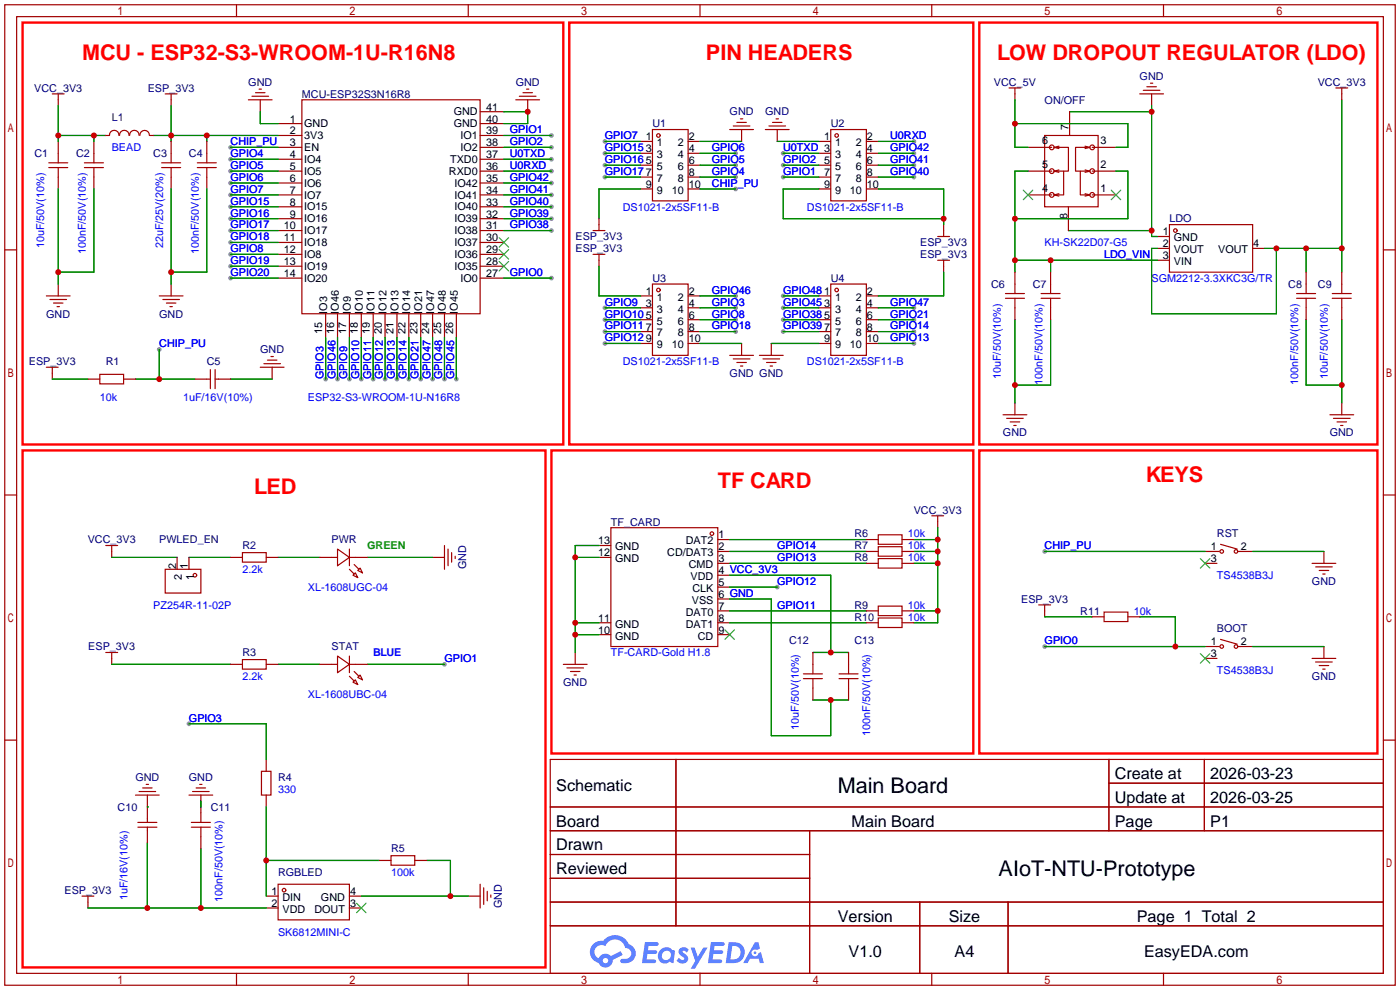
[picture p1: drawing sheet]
<svg xmlns="http://www.w3.org/2000/svg" width="299mm" height="212mm" viewBox="0 0 299 212" stroke-linecap="round" stroke-linejoin="round" font-family="sans-serif">
<g fill="#999">
<circle cx="49.3" cy="31.5" r=".51"/>
<circle cx="49.3" cy="34" r=".51"/>
<circle cx="49.3" cy="36.6" r=".51"/>
<circle cx="49.3" cy="39.1" r=".51"/>
<circle cx="49.3" cy="41.7" r=".51"/>
<circle cx="49.3" cy="44.2" r=".51"/>
<circle cx="49.3" cy="46.7" r=".51"/>
<circle cx="49.3" cy="49.3" r=".51"/>
<circle cx="49.3" cy="51.8" r=".51"/>
<circle cx="49.3" cy="54.4" r=".51"/>
<circle cx="49.3" cy="56.9" r=".51"/>
<circle cx="49.3" cy="59.4" r=".51"/>
<circle cx="69.6" cy="81" r=".51"/>
<circle cx="72.1" cy="81" r=".51"/>
<circle cx="74.7" cy="81" r=".51"/>
<circle cx="77.2" cy="81" r=".51"/>
<circle cx="79.8" cy="81" r=".51"/>
<circle cx="82.3" cy="81" r=".51"/>
<circle cx="84.8" cy="81" r=".51"/>
<circle cx="87.4" cy="81" r=".51"/>
<circle cx="89.9" cy="81" r=".51"/>
<circle cx="92.5" cy="81" r=".51"/>
<circle cx="95" cy="81" r=".51"/>
<circle cx="97.5" cy="81" r=".51"/>
<circle cx="117.9" cy="29" r=".51"/>
<circle cx="117.9" cy="31.5" r=".51"/>
<circle cx="117.9" cy="34" r=".51"/>
<circle cx="117.9" cy="36.6" r=".51"/>
<circle cx="117.9" cy="39.1" r=".51"/>
<circle cx="117.9" cy="41.7" r=".51"/>
<circle cx="117.9" cy="44.2" r=".51"/>
<circle cx="117.9" cy="46.7" r=".51"/>
<circle cx="117.9" cy="49.3" r=".51"/>
<circle cx="117.9" cy="59.4" r=".51"/>
<circle cx="34" cy="74.7" r=".51"/>
<circle cx="95" cy="142" r=".51"/>
<circle cx="40.4" cy="154.7" r=".51"/>
<circle cx="166.1" cy="125.5" r=".51"/>
<circle cx="223.3" cy="138.2" r=".51"/>
<circle cx="223.3" cy="117.9" r=".51"/>
<circle cx="157.2" cy="40.4" r=".51"/>
<circle cx="157.2" cy="37.8" r=".51"/>
<circle cx="157.2" cy="35.3" r=".51"/>
<circle cx="157.2" cy="32.8" r=".51"/>
<circle cx="129.3" cy="30.2" r=".51"/>
<circle cx="129.3" cy="32.8" r=".51"/>
<circle cx="129.3" cy="35.3" r=".51"/>
<circle cx="129.3" cy="37.8" r=".51"/>
<circle cx="157.2" cy="70.9" r=".51"/>
<circle cx="157.2" cy="68.3" r=".51"/>
<circle cx="129.3" cy="65.8" r=".51"/>
<circle cx="129.3" cy="68.3" r=".51"/>
<circle cx="157.2" cy="65.8" r=".51"/>
<circle cx="157.2" cy="63.2" r=".51"/>
<circle cx="129.3" cy="70.9" r=".51"/>
<circle cx="129.3" cy="73.4" r=".51"/>
<circle cx="195.3" cy="73.4" r=".51"/>
<circle cx="195.3" cy="70.9" r=".51"/>
<circle cx="195.3" cy="68.3" r=".51"/>
<circle cx="195.3" cy="65.8" r=".51"/>
<circle cx="167.4" cy="63.2" r=".51"/>
<circle cx="167.4" cy="65.8" r=".51"/>
<circle cx="167.4" cy="68.3" r=".51"/>
<circle cx="167.4" cy="70.9" r=".51"/>
<circle cx="195.3" cy="37.8" r=".51"/>
<circle cx="195.3" cy="35.3" r=".51"/>
<circle cx="195.3" cy="32.8" r=".51"/>
<circle cx="195.3" cy="30.2" r=".51"/>
<circle cx="167.4" cy="32.8" r=".51"/>
<circle cx="167.4" cy="35.3" r=".51"/>
<circle cx="167.4" cy="37.8" r=".51"/>
</g>
<g fill="none" stroke="#a10000" stroke-width=".25">
<path d="M1 1h297.2v209.6h-297.2zM3.6 3.6h292.1v204.4h-292.1zM50.5 1v2.6M100.1 1v2.6M149.6 1v2.6M199.1 1v2.6M248.7 1v2.6M1 53.4h2.6M295.7 53.4h2.5M1 105.8h2.6M295.7 105.8h2.5M1 158.2h2.6"/>
<path d="M295.7 158.2h2.5M117.6 162.3h178.1v45.7h-178.1zM117.6 172.5h178.1M117.6 177.5h178.1M144.5 162.3v35.6M173 177.5v30.5M237 162.3v15.2M237 167.4h58.7M257.4 162.3v15.2M117.6 182.6h55.4M117.6 192.8h178.1M117.6 187.7h55.4"/>
<path d="M117.6 197.9h178.1M196.6 192.8v15.2M215.4 192.8v15.2M50.5 208v2.6M100.1 208v2.6M149.6 208v2.6M199.1 208v2.6M248.7 208v2.6"/>
</g>
<g fill="#5487ff">
<path d="M145.3 202.7a1.3 1.3 0 0 1 1.9 .3l-.4 .6a.54 .54 0 0 0-.9-.2l.1 .2a1.34 1.34 0 0 1 .9 1.8 1.47 1.47 0 0 1-2.3-.1l.5-.6 .8 .5a.31 .31 0 0 0 .4-.3 .31 .31 0 0 0-.3-.4 1.12 1.12 0 0 1-.7-1.8z"/>
<path d="M147.6 202.5h.9l.6 2 1.2-2h.9l-2.7 4.6h-.9l1-1.7z"/>
<path d="M137.8 201.4h1.7a1.31 1.31 0 0 1 1.2 .2 .4 .4 0 0 1-.3 .5l-1.8 .1-.1 .9h1.6a.4 .4 0 0 1 .4 .4 .4 .4 0 0 1-.5 .4h-1.6l-.2 1.2h1.4a.46 .46 0 0 1 .5 0 .46 .46 0 0 1 .1 .5l-.4 .2h-2.6z"/>
<path d="M151.9 201.4h1.7a1.32 1.32 0 0 1 1.2 .2 .39 .39 0 0 1-.3 .5l-1.8 .1-.1 .9h1.6a.4 .4 0 0 1 .4 .4 .4 .4 0 0 1-.4 .4h-1.7l-.2 1.2h1.4a.46 .46 0 0 1 .5 0 .46 .46 0 0 1 .1 .5l-.4 .2h-2.6z"/>
<path d="M161.3 201.4h.8l.3 1.3-.6 .4a.75 .75 0 0 0-1.1 .3 .75 .75 0 0 0 .5 1 .75 .75 0 0 0 .9-.7l.5-.2 .6 2.3h-.8l-.3-.9h-1.8l-.5 .9h-1z"/>
<path d="M155.7 201.4l-.6 4.4h1.5a2.27 2.27 0 0 0 2.6-2.2 2.27 2.27 0 0 0-2.7-2.2zM156.5 202.1a1.5 1.5 0 0 1 1.8 1.6 1.5 1.5 0 0 1-1.9 1.4h-.3z"/>
<path d="M141.2 203a1.6 1.6 0 0 0-.3 2.3 1.6 1.6 0 0 0 2.3 .2l.7 .3 .3-2.4-.1-.3-.5-.1a1.58 1.58 0 0 0-2.4 0zM141.8 203.5a.98 .98 0 0 1 1.6 .4 .98 .98 0 0 1-1.1 1.3 .94 .94 0 0 1-.9-.7 .94 .94 0 0 1 .4-1z"/>
<path d="M126.8 201.8a2.37 2.37 0 0 0 1.1 4 1.54 1.54 0 0 0 1.8 1 1.54 1.54 0 0 0 1.2-1.6l2.2-1.1-.5-.8-2 1a1.57 1.57 0 0 0-2.7 .5 1.5 1.5 0 0 1-.7-2.1 1.5 1.5 0 0 1 2.2-.5 2.23 2.23 0 0 1 2.3-1.4 2.23 2.23 0 0 1 2 1.8 1.16 1.16 0 0 1 1.2 1.1 1.16 1.16 0 0 1-1.1 1.2h-.7a.47 .47 0 0 0-.5 .4 .47 .47 0 0 0 .4 .5 2.17 2.17 0 0 0 2.5-.9 2.17 2.17 0 0 0-.3-2.7l-.8-.4a3.2 3.2 0 0 0-5.5-.7l-1.1 .1zM128.8 205.3a.6 .6 0 0 1 1.2 0 .6 .6 0 0 1-1.2 0z"/>
<circle cx="161.4" cy="203.6" r=".28"/>
</g>
<path d="M4.8 4.8h115.6v90.2h-115.6zM121.7 4.8h86.3v90.2h-86.3zM209.3 4.8h85.1v90.2h-85.1zM4.8 96.3h111.8v110.5h-111.8zM117.9 96.3h90.1v64.7h-90.1zM209.3 96.3h85.1v64.7h-85.1z" fill="none" stroke="#f00" stroke-width=".51"/>
<g fill="none" stroke="#a10000" stroke-width=".25">
<path d="M54.6 19.8h2M55.4 19.1h.5M111.8 19.8h2M112.5 19.1h.5M215.6 18.8h2.6M216.9 18.8v2.5M244.3 19.3h3.6M245.1 18.5h2M245.9 17.8h.5M285.5 18.8h2.5M286.8 18.8v2.5M10.4 35.8h4.1"/>
<path d="M10.4 34.8h4.1M11.2 20.1h2.5M12.4 20.1v2.5M12.4 30.2v4.6M12.4 35.8v4.6M18 35.8h4.1M18 34.8h4.1M20.1 30.2v4.6M20.1 35.8v4.6M22.6 29h.8M23.4 28.9a1.01 1.01 0 0 1 1-1 1.01 1.01 0 0 1 1 1M25.6 28.9a1.01 1.01 0 0 1 1-1.1 1.01 1.01 0 0 1 1 1.1"/>
<path d="M27.7 28.9a1.01 1.01 0 0 1 1-1.1 1.01 1.01 0 0 1 1 1.1M29.9 28.9a1.01 1.01 0 0 1 1-1 1.01 1.01 0 0 1 1 1M32 29h.8M34.5 35.8h4.1M34.5 34.8h4.1M35.3 20.1h2.5M36.6 20.1v2.5M36.6 30.2v4.6M36.6 35.8v4.6M42.2 35.8h4M42.2 34.8h4M44.2 30.2v4.6"/>
<path d="M44.2 35.8v4.6M53.1 21.3h5.1M53.8 20.6h3.6M55.6 21.3v2.6M59.4 39.1h5.1M59.4 36.6h5.1M59.4 34h5.1M59.4 31.5h5.1M59.4 29h5.1M59.4 26.4h5.1M64.5 21.3h38.1v45.8h-38.1zM102.6 23.9h5.1"/>
<path d="M102.6 39.1h5.1M102.6 36.6h5.1M102.6 34h5.1M102.6 31.5h5.1M102.6 29h5.1M102.6 26.4h5.1M110.2 21.3h5.1M111 20.6h3.6M112.8 21.3v2.6M136.9 30.2h2.5M136.9 32.8h2.5M136.9 37.8h2.5"/>
<path d="M136.9 35.3h2.5M139.4 27.7h7.7v15.2h-7.7zM147.1 30.2h2.5M147.1 32.8h2.5M147.1 37.8h2.5M147.1 35.3h2.5M156 27.7h5M156.7 26.9h3.6M157.5 26.2h2M158.2 25.4h.5M158.5 27.7v2.5M163.6 27.7h5.1"/>
<path d="M164.3 26.9h3.6M165.1 26.2h2M165.9 25.4h.5M166.1 27.7v2.5M175 30.2h2.5M175 32.8h2.5M175 37.8h2.5M175 35.3h2.5M177.5 27.7h7.7v15.2h-7.7zM185.2 30.2h2.5M185.2 32.8h2.5M185.2 37.8h2.5"/>
<path d="M185.2 35.3h2.5M219.7 36.6h5.1M219.7 31.5h5.1M223.3 29h11.4v15.2h-11.4zM225.3 36.6h2v5.1h-2M225.3 31.5l1 .3M225.3 36.6l1 .2M225.8 31.5h2.5v5.1h-1M226.3 36.3l-1 .3M226.3 31.2l-1 .3M228.6 23.9v5.1M231.9 31.2l1 .3-1 .3"/>
<path d="M231.9 36.3l1 .3M232.4 31.5h-2.5v5.1h1M232.9 36.6h-2v5.1h2M232.9 36.6l-1 .2M233.4 36.6h5.1M233.4 31.5h5.1M243.6 20.1h5.1M246.1 20.1v2.5M59.4 59.4h5.1M59.4 56.9h5.1M59.4 54.4h5.1M59.4 51.8h5.1"/>
<path d="M59.4 49.3h5.1M59.4 46.7h5.1M59.4 44.2h5.1M59.4 41.7h5.1M102.6 59.4h5.1M102.6 56.9h5.1M102.6 54.4h5.1M102.6 51.8h5.1M102.6 49.3h5.1M102.6 46.7h5.1M102.6 44.2h5.1M102.6 41.7h5.1"/>
<path d="M126.7 54.4h2.6M126.7 49.3h2.6M128 46.7v2.6M128 54.4v2.5M136.9 40.4h2.5M147.1 40.4h2.5M175 40.4h2.5M185.2 40.4h2.5M200.4 55.6h2.5M200.4 50.5h2.5M201.7 48v2.5M201.7 55.6v2.6"/>
<path d="M216.9 58.2v4.5M219.7 41.7h5.1M224.5 58.2v4.5M225.3 41.7l1 .2M226.3 41.4l-1 .3M228.3 44.2v5.1M231.9 41.4l1 .3M232.9 41.7l-1 .2M233.4 41.7h5.1M247.4 53.1h2.5M247.4 55.6h2.5M247.4 50.5h2.5"/>
<path d="M249.9 48h17.8v10.2h-17.8zM267.7 53.1h2.6M279.1 58.2v4.5M286.8 58.2v4.5M9.9 63.2h5.1M9.9 78.5h2.5M10.7 64h3.5M11.2 78.5v2.5M11.4 64.8h2.1M12.2 65.5h.5M12.4 60.7v2.5M34 63.2h5.1"/>
<path d="M34.8 64h3.6M35.6 64.8h2M36.3 65.5h.5M36.6 60.7v2.5M45 79v4.1M46 79v4.1M55.6 78.5h5.1M56.4 77.7h3.5M57.1 77h2.1M57.9 76.2h.5M58.2 78.5v2.5M69.6 67.1v5"/>
<path d="M72.1 67.1v5M74.7 67.1v5M77.2 67.1v5M79.8 67.1v5M82.3 67.1v5M84.8 67.1v5M87.4 67.1v5M89.9 67.1v5M92.5 67.1v5M95 67.1v5M97.5 67.1v5M136.9 63.2h2.5"/>
<path d="M136.9 73.4h2.5M136.9 65.8h2.5M136.9 70.9h2.5M136.9 68.3h2.5M139.4 60.7h7.7v15.2h-7.7zM147.1 63.2h2.5M147.1 73.4h2.5M147.1 65.8h2.5M147.1 70.9h2.5M147.1 68.3h2.5M156 75.9h5M156.7 76.7h3.6"/>
<path d="M157.5 77.5h2M158.2 78.2h.5M158.5 73.4v2.5M162.3 75.9h5.1M163.1 76.7h3.5M163.8 77.5h2.1M164.6 78.2h.5M164.8 73.4v2.5M175 63.2h2.5M175 73.4h2.5M175 65.8h2.5M175 70.9h2.5"/>
<path d="M175 68.3h2.5M177.5 60.7h7.7v15.2h-7.7zM185.2 63.2h2.5M185.2 73.4h2.5M185.2 65.8h2.5M185.2 70.9h2.5M185.2 68.3h2.5M214.9 63.8h4M214.9 62.7h4M216.9 63.8v4.5M222.5 63.8h4.1M222.5 62.7h4.1"/>
<path d="M224.5 63.8v4.5M277.1 63.8h4.1M277.1 62.7h4.1M279.1 63.8v4.5M284.7 63.8h4.1M284.7 62.7h4.1M286.8 63.8v4.5M18.8 81h2.5M21.3 80h5.1v2h-5.1zM26.4 81h2.6M41.7 81h3.3M46 81h3.3"/>
<path d="M214.4 88.6h5.1M215.1 89.4h3.6M215.9 90.2h2M216.7 90.9h.5M216.9 86.1v2.5M284.2 88.6h5.1M285 89.4h3.5M285.8 90.2h2M286.5 90.9h.5M286.8 86.1v2.5M22.6 116.6h2.5M23.9 116.6v2.5"/>
<path d="M37.8 119.1v2.6M40.4 119.1v2.6M49.3 119.1h2.5M51.8 118.1h5.1v2h-5.1zM56.9 119.1h2.5M68.3 119.1h3.8M72.1 117.3l2.6 1.8-2.6 1.8zM74.7 117.3v3.6M74.7 119.1h3.8M92.5 119.1h2.5M95 116.6v5.1M95.8 117.3v3.6"/>
<path d="M96.5 118.1v2M97.3 118.9v.5M128 116.6h2.6M128 119.1h2.6M130.6 112.8h22.8v25.4h-22.8zM153.4 115.3h2.6M153.4 117.9h2.6M185.2 115.3h2.5M185.2 117.9h2.5M187.7 114.3h5.1v2h-5.1zM187.7 116.8h5.1v2.1h-5.1zM187.7 119.4h5.1v2h-5.1z"/>
<path d="M192.8 115.3h2.5M192.8 117.9h2.5M199.1 110.2h2.6M200.4 110.2v2.6M257.6 117.9h3M260.9 116.3l3.5 1M264.7 117.9h3M283 117.9v2.5M22.6 139.4h2.5M23.9 139.4v2.6M35.3 121.7h7.6v5h-7.6zM74.7 121.7l1 1"/>
<path d="M75.4 122.9l.5-.5 .6 1zM75.7 120.6l1 1.1M76.5 121.9l.5-.5 .5 1zM122.9 139.4v2.6M128 133.1h2.6M128 135.6h2.6M153.4 120.4h2.6M153.4 122.9h2.6M153.4 125.5h2.6M153.4 128h2.6M153.4 130.6h2.6M153.4 133.1h2.6"/>
<path d="M153.4 135.6h2.6M173.7 139.4v4.6M181.4 139.4v4.6M185.2 120.4h2.5M185.2 130.6h2.5M185.2 133.1h2.5M187.7 129.5h5.1v2.1h-5.1zM187.7 132.1h5.1v2h-5.1zM192.8 120.4h2.5M192.8 130.6h2.5M192.8 133.1h2.5M222 129.3h2.5"/>
<path d="M223.3 129.3v2.5M233.4 131.8h2.6M236 130.8h5v2h-5zM241 131.8h2.6M257.6 120.4h2.5M257.6 138.2h3M260.9 136.7l3.5 1M264.7 138.2h3M280.4 120.4h5.1M281.2 121.2h3.5M281.9 121.9h2.1M282.7 122.7h.5"/>
<path d="M283 138.2v2.5M49.3 142h2.5M51.8 141h5.1v2h-5.1zM56.9 142h2.5M68.3 142h3.8M72.1 140.2l2.6 1.8-2.6 1.8zM74.7 140.2v3.6M74.7 142h3.8M74.7 144.5l1 1M75.4 145.8l.5-.5 .6 1zM75.7 143.5l1 1M76.5 144.8l.5-.5 .5 1z"/>
<path d="M120.4 142h5.1M121.2 142.7h3.5M121.9 143.5h2.1M122.7 144.3h.5M171.7 145h4.1M171.7 144h4.1M173.7 145v4.6M179.3 145h4.1M179.3 144h4.1M181.4 145v4.6M257.6 140.7h2.5M280.4 140.7h5.1"/>
<path d="M281.2 141.5h3.5M281.9 142.2h2.1M282.7 143h.5M29 169.9h5M29.5 175.8h4M29.5 176.8h4M29.7 169.2h3.6M30.5 168.4h2M31.2 167.6h.5M31.5 169.9v5.9M31.5 176.8v3.3M40.4 169.9h5.1"/>
<path d="M40.9 175.8h4.1M40.9 176.8h4.1M41.1 169.2h3.6M41.9 168.4h2M42.7 167.6h.5M42.9 169.9v5.9M42.9 176.8v4.6M55.9 164.8h2v5.1h-2zM56.9 162.3v2.5M56.9 169.9v2.6M17.5 191.5h2.6M18.8 191.5v2.6"/>
<path d="M56.9 191.5h2.5M56.9 194.1h2.5M59.4 189h15.3v7.6h-15.3zM74.7 191.5h2.5M74.7 194.1h2.5M81 183.9h2.6M83.6 182.9h5v2h-5zM88.6 183.9h2.6M100.1 191.5h2.5M102.6 189v5.1M103.4 189.7v3.6M104.1 190.5v2"/>
<path d="M104.9 191.3v.5"/>
<circle cx="140.7" cy="29" r=".38"/>
<circle cx="178.8" cy="29" r=".38"/>
<circle cx="224.8" cy="31.5" r=".51"/>
<circle cx="224.8" cy="36.6" r=".51"/>
<circle cx="233.4" cy="31.5" r=".51"/>
<circle cx="233.4" cy="36.6" r=".51"/>
<circle cx="224.8" cy="41.7" r=".51"/>
<circle cx="233.4" cy="41.7" r=".51"/>
<circle cx="251.2" cy="49.3" r=".38"/>
<circle cx="140.7" cy="62" r=".38"/>
<circle cx="178.8" cy="62" r=".38"/>
<circle cx="152.1" cy="114" r=".38"/>
<circle cx="261.1" cy="117.9" r=".38"/>
<circle cx="264.2" cy="117.9" r=".38"/>
<circle cx="41.7" cy="122.9" r=".38"/>
<circle cx="261.1" cy="138.2" r=".38"/>
<circle cx="264.2" cy="138.2" r=".38"/>
<circle cx="60.7" cy="190.2" r=".38"/>
</g>
<g fill="none" stroke="#3c3" stroke-width=".25">
<path d="M106.7 55.9l2 2M106.7 53.3l2 2.1M106.7 50.8l2 2M108.7 55.9l-2 2M108.7 53.3l-2 2.1M108.7 50.8l-2 2M218.7 40.6l2 2.1M220.7 40.6l-2 2.1M237.5 40.6l2 2.1M239.5 40.6l-2 2.1M256.5 119.4l2.1 2M258.6 119.4l-2.1 2"/>
<path d="M154.9 134.6l2.1 2.1M157 134.6l-2.1 2.1M256.5 139.7l2.1 2M258.6 139.7l-2.1 2M76.2 193l2 2.1M78.2 193l-2 2.1"/>
</g>
<g fill="none" stroke="#008700" stroke-width=".25">
<path d="M12.4 22.6v7.6M12.4 29h10.2M20.1 29v1.2M32.8 29h26.6M36.6 22.6v7.6M44.2 29v1.2M49.3 31.5h10.1M49.3 34h10.1M49.3 36.6h10.1M49.3 39.1h10.1M55.6 23.9v2.5h3.8M107.7 23.9h5.1v2.5h-5.1"/>
<path d="M107.7 29h10.2M107.7 31.5h10.2M107.7 34h10.2M107.7 36.6h10.2M107.7 39.1h10.2M129.3 30.2h7.6M129.3 37.8h7.6M129.3 35.3h7.6M129.3 32.8h7.6M149.6 30.2h8.9M149.6 37.8h7.6M149.6 35.3h7.6"/>
<path d="M149.6 32.8h7.6M166.1 30.2h8.9M167.4 37.8h7.6M167.4 35.3h7.6M167.4 32.8h7.6M187.7 30.2h7.6M187.7 37.8h7.6M187.7 35.3h7.6M187.7 32.8h7.6M216.9 26.4h24.1v5.1h-2.5M216.9 21.3v10.2h2.8M219.7 36.6h-2.8v21.6"/>
<path d="M228.6 23.9h17.5M238.5 36.6h2.5v10.1h-24.1M246.1 22.6v27.9h1.3M286.8 21.3v36.9M12.4 40.4v20.3M20.1 40.4v17.8h-7.7M36.6 40.4v20.3M44.2 40.4v17.8h-7.6M49.3 41.7h10.1M49.3 44.2h10.1M49.3 46.7h10.1M49.3 49.3h10.1"/>
<path d="M49.3 51.8h10.1M49.3 54.4h10.1M49.3 56.9h10.1M49.3 59.4h10.1M107.7 41.7h10.2M107.7 44.2h10.2M107.7 46.7h10.2M107.7 49.3h10.2M107.7 59.4h10.2M128 56.9v6.3h8.9M136.9 40.4h-8.9v6.3M149.6 40.4h7.6"/>
<path d="M175 40.4h-7.6v6.3h34.3M187.7 40.4h14v7.6M201.7 58.2v5h-14M216.9 55.6h30.5M224.5 55.6v2.6M228.3 49.3h17.8M247.4 53.1h-1.3v14h26.7v-14M270.3 53.1h16.5M279.1 53.1v5.1M34 74.7v6.3M69.6 72.1v8.9M72.1 72.1v8.9"/>
<path d="M74.7 72.1v8.9M77.2 72.1v8.9M79.8 72.1v8.9M82.3 72.1v8.9M84.8 72.1v8.9M87.4 72.1v8.9M89.9 72.1v8.9M92.5 72.1v8.9M95 72.1v8.9M97.5 72.1v8.9M129.3 73.4h7.6M129.3 70.9h7.6"/>
<path d="M129.3 68.3h7.6M129.3 65.8h7.6M149.6 73.4h8.9M149.6 63.2h7.6M149.6 70.9h7.6M149.6 68.3h7.6M149.6 65.8h7.6M164.8 73.4h10.2M167.4 63.2h7.6M167.4 70.9h7.6M167.4 68.3h7.6M167.4 65.8h7.6"/>
<path d="M187.7 73.4h7.6M187.7 70.9h7.6M187.7 68.3h7.6M187.7 65.8h7.6M216.9 68.3v17.8M224.5 68.3v14h-7.6M279.1 68.3v14h7.7M286.8 68.3v17.8M11.2 81h7.6M29 81h12.7M49.3 81h8.9M23.9 119.1h13.9"/>
<path d="M40.4 119.1h8.9M59.4 119.1h8.9M78.5 119.1h14M122.9 119.1h5.1M128 116.6h-5.1v22.8M156 117.9h29.2M156 115.3h29.2M195.3 117.9h5.1M195.3 115.3h5.1M200.4 112.8v20.3h-5.1M223.3 117.9h34.3M267.7 117.9h15.3"/>
<path d="M122.9 135.6h5.1M122.9 133.1h5.1M156 133.1h29.2M156 122.9h21.5v16.5M156 128h8.8v29.2h12.7v-7.6M156 120.4h29.2M156 130.6h29.2M156 125.5h10.1M173.7 139.4h7.7M195.3 120.4h5.1M195.3 130.6h5.1M223.3 138.2h34.3"/>
<path d="M223.3 131.8h10.1M243.6 131.8h7.6v6.4M267.7 138.2h15.3M23.9 142h25.4M40.4 154.7h16.5v7.6M59.4 142h8.9M78.5 142h16.5M173.7 149.6h7.7M31.5 172.5h.1M42.9 171.2v1.3M56.9 172.5v19M18.8 194.1h38.1"/>
<path d="M31.5 180.1v14M42.9 181.4v12.7M56.9 183.9h24.1M77.2 191.5h22.9M91.2 183.9h5.1v7.6"/>
</g>
<g fill="#c00">
<circle cx="112.8" cy="23.9" r=".63"/>
<circle cx="12.4" cy="58.2" r=".63"/>
<circle cx="12.4" cy="29" r=".63"/>
<circle cx="20.1" cy="29" r=".63"/>
<circle cx="36.6" cy="29" r=".63"/>
<circle cx="44.2" cy="29" r=".63"/>
<circle cx="36.6" cy="58.2" r=".63"/>
<circle cx="34" cy="81" r=".63"/>
<circle cx="216.9" cy="82.3" r=".63"/>
<circle cx="246.1" cy="49.3" r=".63"/>
<circle cx="246.1" cy="23.9" r=".63"/>
<circle cx="272.8" cy="53.1" r=".63"/>
<circle cx="279.1" cy="53.1" r=".63"/>
<circle cx="286.8" cy="53.1" r=".63"/>
<circle cx="286.8" cy="82.3" r=".63"/>
<circle cx="224.5" cy="55.6" r=".63"/>
<circle cx="216.9" cy="55.6" r=".63"/>
<circle cx="216.9" cy="46.7" r=".63"/>
<circle cx="216.9" cy="26.4" r=".63"/>
<circle cx="42.9" cy="194.1" r=".63"/>
<circle cx="31.5" cy="194.1" r=".63"/>
<circle cx="96.3" cy="191.5" r=".63"/>
<circle cx="56.9" cy="183.9" r=".63"/>
<circle cx="122.9" cy="135.6" r=".63"/>
<circle cx="122.9" cy="133.1" r=".63"/>
<circle cx="122.9" cy="119.1" r=".63"/>
<circle cx="177.5" cy="139.4" r=".63"/>
<circle cx="177.5" cy="149.6" r=".63"/>
<circle cx="200.4" cy="117.9" r=".63"/>
<circle cx="200.4" cy="120.4" r=".63"/>
<circle cx="200.4" cy="130.6" r=".63"/>
<circle cx="200.4" cy="115.3" r=".63"/>
<circle cx="251.2" cy="138.2" r=".63"/>
<circle cx="201.7" cy="46.7" r=".63"/>
</g>
<g font-size="4.6" fill="#f00">
<text x="17.5" y="12.8">MCU - ESP32-S3-WROOM-1U-R16N8</text>
<text x="150.9" y="12.8">PIN HEADERS</text>
<text x="213.1" y="12.8">LOW DROPOUT REGULATOR (LDO)</text>
<text x="54.4" y="105.5">LED</text>
<text x="153.4" y="104.2">TF CARD</text>
<text x="244.9" y="103">KEYS</text>
</g>
<g font-size="4.6">
<text x="179.1" y="169.4">Main Board</text>
<text x="213.4" y="187.2">AIoT-NTU-Prototype</text>
</g>
<g font-size="3.5">
<text x="238.3" y="166.5">Create at</text>
<text x="258.7" y="166.5">2026-03-23</text>
<text x="118.9" y="169.1">Schematic</text>
<text x="238.3" y="171.6">Update at</text>
<text x="258.7" y="171.6">2026-03-25</text>
<text x="118.9" y="176.7">Board</text>
<text x="182" y="176.7">Main Board</text>
<text x="238.3" y="176.7">Page</text>
<text x="258.7" y="176.7">P1</text>
<text x="118.9" y="181.8">Drawn</text>
<text x="118.9" y="186.8">Reviewed</text>
<text x="179.1" y="197">Version</text>
<text x="202.8" y="197">Size</text>
<text x="243" y="197">Page 1 Total 2</text>
<text x="181.4" y="204.6">V1.0</text>
<text x="204" y="204.6">A4</text>
<text x="244.5" y="204.6">EasyEDA.com</text>
</g>
<g font-size="2.3" fill="#000080">
<text x="243.6" y="17.1">GND</text>
<text x="7.3" y="19.6">VCC_3V3</text>
<text x="31.6" y="19.6">ESP_3V3</text>
<text x="53.1" y="18.3">GND</text>
<text x="64.5" y="20.9">MCU-ESP32S3N16R8</text>
<text x="110.2" y="18.3">GND</text>
<text x="212.4" y="18.3">VCC_5V</text>
<text x="223.3" y="22.1">ON/OFF</text>
<text x="281.6" y="18.3">VCC_3V3</text>
<text x="23.9" y="26">L1</text>
<text x="139.4" y="27.2">U1</text>
<text x="155.9" y="24.7">GND</text>
<text x="163.6" y="24.7">GND</text>
<text x="177.5" y="27.2">U2</text>
<text x="7.4" y="33.6">C1</text>
<text x="16.3" y="33.6">C2</text>
<text x="32.8" y="33.6">C3</text>
<text x="40.4" y="33.6">C4</text>
<text x="249.9" y="47.5">LDO</text>
<text x="123" y="51.4">ESP_3V3</text>
<text x="123" y="53.9">ESP_3V3</text>
<text x="196.7" y="52.6">ESP_3V3</text>
<text x="196.7" y="55.2">ESP_3V3</text>
<text x="139.4" y="60.2">U3</text>
<text x="177.5" y="60.2">U4</text>
<text x="211.8" y="61.5">C6</text>
<text x="220.7" y="61.5">C7</text>
<text x="275.3" y="61.5">C8</text>
<text x="281.7" y="61.5">C9</text>
<text x="9.9" y="67.9">GND</text>
<text x="34" y="67.9">GND</text>
<text x="55.6" y="75.5">GND</text>
<text x="6.2" y="78">ESP_3V3</text>
<text x="22.6" y="78">R1</text>
<text x="44.2" y="78">C5</text>
<text x="155.9" y="80.6">GND GND</text>
<text x="214.4" y="93.3">GND</text>
<text x="284.2" y="93.3">GND</text>
<text x="130.6" y="112.3">TF_CARD</text>
<text x="195.3" y="109.8">VCC_3V3</text>
<text x="18.7" y="116.1">VCC_3V3</text>
<text x="34" y="116.1">PWLED_EN</text>
<text x="51.8" y="117.4">R2</text>
<text x="70.9" y="116.1">PWR</text>
<text x="182.6" y="114.9">R6</text>
<text x="182.6" y="117.4">R7</text>
<text x="182.6" y="119.9">R8</text>
<text x="260.1" y="114.9">RST</text>
<text x="99.6" y="121.7" transform="rotate(-90 99.6 121.7)">GND</text>
<text x="280.4" y="125">GND</text>
<text x="182.6" y="130.1">R9</text>
<text x="218.3" y="128.8">ESP_3V3</text>
<text x="230.9" y="131.4">R11</text>
<text x="168.7" y="137.7">C12</text>
<text x="182.6" y="137.7">C13</text>
<text x="182.6" y="132.6">R10</text>
<text x="260.1" y="135.2">BOOT</text>
<text x="18.9" y="139">ESP_3V3</text>
<text x="51.8" y="140.3">R3</text>
<text x="70.9" y="139">STAT</text>
<text x="120.4" y="146.6">GND</text>
<text x="280.4" y="145.3">GND</text>
<text x="28.9" y="166.9">GND</text>
<text x="40.4" y="166.9">GND</text>
<text x="59.4" y="166.9">R4</text>
<text x="25.1" y="173.3">C10</text>
<text x="45" y="173.3">C11</text>
<text x="83.6" y="182.2">R5</text>
<text x="13.8" y="191.1">ESP_3V3</text>
<text x="59.4" y="187.2">RGBLED</text>
<text x="107.2" y="194.1" transform="rotate(-90 107.2 194.1)">GND</text>
</g>
<g font-size="2.3">
<text x="103.9" y="23.6">41</text>
<text x="62" y="28.7">2</text>
<text x="62" y="26.2">1</text>
<text x="65" y="29.7">3V3</text>
<text x="65" y="27.2">GND</text>
<text x="97" y="24.7">GND</text>
<text x="97" y="27.2">GND</text>
<text x="98.4" y="29.7">IO1</text>
<text x="103.9" y="28.7">39</text>
<text x="103.9" y="26.2">40</text>
<text x="138" y="30">1</text>
<text x="147.2" y="30">2</text>
<text x="176.1" y="30">1</text>
<text x="185.3" y="30">2</text>
<text x="228.4" y="27.7" transform="rotate(-90 228.4 27.7)">7</text>
<text x="62" y="33.8">4</text>
<text x="62" y="31.3">3</text>
<text x="65" y="34.8">IO4</text>
<text x="65" y="32.3">EN</text>
<text x="96.2" y="34.8">TXD0</text>
<text x="98.4" y="32.3">IO2</text>
<text x="103.9" y="33.8">37</text>
<text x="103.9" y="31.3">38</text>
<text x="138" y="32.5">3</text>
<text x="138" y="35.1">5</text>
<text x="140.4" y="31.3">1</text>
<text x="140.4" y="33.8">3</text>
<text x="144.8" y="33.8">4</text>
<text x="144.8" y="31.3">2</text>
<text x="147.2" y="35.1">6</text>
<text x="147.2" y="32.5">4</text>
<text x="176.1" y="35.1">5</text>
<text x="178.5" y="31.3">1</text>
<text x="178.5" y="33.8">3</text>
<text x="182.9" y="33.8">4</text>
<text x="182.9" y="31.3">2</text>
<text x="185.3" y="35.1">6</text>
<text x="185.3" y="32.5">4</text>
<text x="222.7" y="30.8">6</text>
<text x="222.7" y="35.9">5</text>
<text x="235.2" y="35.9">2</text>
<text x="235.2" y="30.8">3</text>
<text x="62" y="41.4">7</text>
<text x="62" y="38.9">6</text>
<text x="62" y="36.3">5</text>
<text x="65" y="39.9">IO6</text>
<text x="65" y="37.4">IO5</text>
<text x="95.9" y="37.4">RXD0</text>
<text x="97.1" y="39.9">IO42</text>
<text x="103.9" y="41.4">34</text>
<text x="103.9" y="38.9">35</text>
<text x="103.9" y="36.3">36</text>
<text x="138" y="37.6">7</text>
<text x="138" y="40.2">9</text>
<text x="140.4" y="36.3">5</text>
<text x="140.4" y="38.9">7</text>
<text x="140.4" y="41.4">9</text>
<text x="143.6" y="41.4">10</text>
<text x="144.8" y="38.9">8</text>
<text x="144.8" y="36.3">6</text>
<text x="147.2" y="40.2">10</text>
<text x="147.2" y="37.6">8</text>
<text x="176.1" y="37.6">7</text>
<text x="176.1" y="40.2">9</text>
<text x="178.5" y="36.3">5</text>
<text x="178.5" y="38.9">7</text>
<text x="178.5" y="41.4">9</text>
<text x="181.7" y="41.4">10</text>
<text x="182.9" y="38.9">8</text>
<text x="182.9" y="36.3">6</text>
<text x="185.3" y="40.2">10</text>
<text x="185.3" y="37.6">8</text>
<text x="222.7" y="40.9">4</text>
<text x="235.2" y="40.9">1</text>
<text x="62" y="46.5">9</text>
<text x="62" y="44">8</text>
<text x="65" y="47.5">IO16</text>
<text x="65" y="45">IO15</text>
<text x="65" y="42.4">IO7</text>
<text x="97.1" y="47.5">IO39</text>
<text x="97.1" y="45">IO40</text>
<text x="97.1" y="42.4">IO41</text>
<text x="103.9" y="46.5">32</text>
<text x="103.9" y="44">33</text>
<text x="228.1" y="46.8" transform="rotate(-90 228.1 46.8)">8</text>
<text x="60.7" y="51.6">11</text>
<text x="60.7" y="49">10</text>
<text x="65" y="52.6">IO18</text>
<text x="65" y="50.1">IO17</text>
<text x="97.1" y="52.6">IO37</text>
<text x="97.1" y="50.1">IO38</text>
<text x="103.9" y="51.6">30</text>
<text x="103.9" y="49">31</text>
<text x="248.5" y="52.9">2</text>
<text x="248.5" y="50.3">1</text>
<text x="250.9" y="51.6">GND</text>
<text x="267.8" y="52.9">4</text>
<text x="60.7" y="59.2">14</text>
<text x="60.7" y="56.7">13</text>
<text x="60.7" y="54.1">12</text>
<text x="65" y="57.7">IO19</text>
<text x="65" y="55.1">IO8</text>
<text x="97.1" y="57.7">IO35</text>
<text x="97.1" y="55.1">IO36</text>
<text x="103.9" y="59.2">27</text>
<text x="103.9" y="56.7">28</text>
<text x="103.9" y="54.1">29</text>
<text x="248.5" y="55.4">3</text>
<text x="250.9" y="56.7">VIN</text>
<text x="250.9" y="54.1">VOUT</text>
<text x="260.4" y="54.1">VOUT</text>
<text x="65" y="60.2">IO20</text>
<text x="98.4" y="60.2">IO0</text>
<text x="138" y="63">1</text>
<text x="138" y="65.6">3</text>
<text x="140.4" y="64.3">1</text>
<text x="144.8" y="64.3">2</text>
<text x="147.2" y="65.6">4</text>
<text x="147.2" y="63">2</text>
<text x="176.1" y="63">1</text>
<text x="176.1" y="65.6">3</text>
<text x="178.5" y="64.3">1</text>
<text x="182.9" y="64.3">2</text>
<text x="185.3" y="65.6">4</text>
<text x="185.3" y="63">2</text>
<text x="68.9" y="71.4" transform="rotate(-90 68.9 71.4)">15</text>
<text x="69.9" y="67" transform="rotate(-90 69.9 67)">IO3</text>
<text x="71.4" y="71.4" transform="rotate(-90 71.4 71.4)">16</text>
<text x="72.4" y="67" transform="rotate(-90 72.4 67)">IO46</text>
<text x="74" y="71.4" transform="rotate(-90 74 71.4)">17</text>
<text x="75" y="67" transform="rotate(-90 75 67)">IO9</text>
<text x="76.5" y="71.4" transform="rotate(-90 76.5 71.4)">18</text>
<text x="77.5" y="67" transform="rotate(-90 77.5 67)">IO10</text>
<text x="79" y="71.4" transform="rotate(-90 79 71.4)">19</text>
<text x="80.1" y="67" transform="rotate(-90 80.1 67)">IO11</text>
<text x="81.6" y="71.4" transform="rotate(-90 81.6 71.4)">20</text>
<text x="82.6" y="67" transform="rotate(-90 82.6 67)">IO12</text>
<text x="84.1" y="71.4" transform="rotate(-90 84.1 71.4)">21</text>
<text x="85.1" y="67" transform="rotate(-90 85.1 67)">IO13</text>
<text x="86.7" y="71.4" transform="rotate(-90 86.7 71.4)">22</text>
<text x="87.7" y="67" transform="rotate(-90 87.7 67)">IO14</text>
<text x="89.2" y="71.4" transform="rotate(-90 89.2 71.4)">23</text>
<text x="90.2" y="67" transform="rotate(-90 90.2 67)">IO21</text>
<text x="91.7" y="71.4" transform="rotate(-90 91.7 71.4)">24</text>
<text x="92.8" y="67" transform="rotate(-90 92.8 67)">IO47</text>
<text x="94.3" y="71.4" transform="rotate(-90 94.3 71.4)">25</text>
<text x="95.3" y="67" transform="rotate(-90 95.3 67)">IO48</text>
<text x="96.8" y="71.4" transform="rotate(-90 96.8 71.4)">26</text>
<text x="97.8" y="67" transform="rotate(-90 97.8 67)">IO45</text>
<text x="138" y="68.1">5</text>
<text x="138" y="70.6">7</text>
<text x="140.4" y="66.8">3</text>
<text x="140.4" y="69.4">5</text>
<text x="140.4" y="71.9">7</text>
<text x="144.8" y="71.9">8</text>
<text x="144.8" y="69.4">6</text>
<text x="144.8" y="66.8">4</text>
<text x="147.2" y="70.6">8</text>
<text x="147.2" y="68.1">6</text>
<text x="176.1" y="68.1">5</text>
<text x="176.1" y="70.6">7</text>
<text x="178.5" y="66.8">3</text>
<text x="178.5" y="69.4">5</text>
<text x="178.5" y="71.9">7</text>
<text x="182.9" y="71.9">8</text>
<text x="182.9" y="69.4">6</text>
<text x="182.9" y="66.8">4</text>
<text x="185.3" y="70.6">8</text>
<text x="185.3" y="68.1">6</text>
<text x="138" y="73.2">9</text>
<text x="140.4" y="74.4">9</text>
<text x="143.6" y="74.4">10</text>
<text x="147.2" y="73.2">10</text>
<text x="176.1" y="73.2">9</text>
<text x="178.5" y="74.4">9</text>
<text x="181.7" y="74.4">10</text>
<text x="185.3" y="73.2">10</text>
<text x="127.9" y="118.9">12</text>
<text x="127.9" y="116.4">13</text>
<text x="131.5" y="117.6">GND</text>
<text x="142.6" y="118.9">CD/DAT3</text>
<text x="146.6" y="116.4">DAT2</text>
<text x="153.5" y="115.1">1</text>
<text x="153.5" y="117.6">2</text>
<text x="258.8" y="117.6">1</text>
<text x="265.2" y="117.6">2</text>
<text x="37.6" y="121.5" transform="rotate(-90 37.6 121.5)">2</text>
<text x="38.9" y="123.9" transform="rotate(-90 38.9 123.9)">2</text>
<text x="40.2" y="121.5" transform="rotate(-90 40.2 121.5)">1</text>
<text x="41.4" y="123.9" transform="rotate(-90 41.4 123.9)">1</text>
<text x="131.5" y="120.2">GND</text>
<text x="147.2" y="121.4">CMD</text>
<text x="147.6" y="124">VDD</text>
<text x="153.5" y="120.2">3</text>
<text x="153.5" y="122.7">4 VCC_3V3</text>
<text x="153.5" y="125.2">5</text>
<text x="258.8" y="120.2">3</text>
<text x="146.6" y="131.6">DAT0</text>
<text x="147.9" y="129.1">VSS</text>
<text x="148" y="126.5">CLK</text>
<text x="153.5" y="127.8">6 GND</text>
<text x="153.5" y="130.3">7</text>
<text x="127.9" y="135.4">10</text>
<text x="127.9" y="132.9">11</text>
<text x="131.5" y="136.7">GND</text>
<text x="131.5" y="134.1">GND</text>
<text x="146.6" y="134.1">DAT1</text>
<text x="149.1" y="136.7">CD</text>
<text x="153.5" y="132.9">8</text>
<text x="153.5" y="135.4">9</text>
<text x="258.8" y="137.9">1</text>
<text x="265.2" y="137.9">2</text>
<text x="258.8" y="140.5">3</text>
<text x="58" y="191.3">1</text>
<text x="74.8" y="191.3">4</text>
<text x="58" y="193.8">2</text>
<text x="60.4" y="192.6">DIN</text>
<text x="60.4" y="195.1">VDD</text>
<text x="67.2" y="195.1">DOUT</text>
<text x="68.6" y="192.6">GND</text>
<text x="74.8" y="193.8">3</text>
</g>
<g font-size="2.3" fill="#00f">
<text x="109" y="28.5">GPIO1</text>
<text x="129.3" y="29.8">GPIO7</text>
<text x="190.2" y="29.8">U0RXD</text>
<text x="23.9" y="32.3">BEAD</text>
<text x="49.3" y="31">CHIP_PU</text>
<text x="49.3" y="33.6">GPIO4</text>
<text x="109" y="31">GPIO2</text>
<text x="109" y="33.6">U0TXD</text>
<text x="129.3" y="32.3">GPIO15</text>
<text x="129.3" y="34.8">GPIO16</text>
<text x="152.1" y="34.8">GPIO5</text>
<text x="152.1" y="32.3">GPIO6</text>
<text x="167.4" y="32.3">U0TXD 3</text>
<text x="167.4" y="34.8">GPIO2</text>
<text x="190.2" y="34.8">GPIO41</text>
<text x="190.2" y="32.3">GPIO42</text>
<text x="49.3" y="36.1">GPIO5</text>
<text x="49.3" y="38.7">GPIO6</text>
<text x="49.3" y="41.2">GPIO7</text>
<text x="109" y="36.1">U0RXD</text>
<text x="109" y="38.7">GPIO42</text>
<text x="109" y="41.2">GPIO41</text>
<text x="129.3" y="37.4">GPIO17</text>
<text x="152.1" y="39.9">CHIP_PU</text>
<text x="152.1" y="37.4">GPIO4</text>
<text x="167.4" y="37.4">GPIO1</text>
<text x="190.2" y="37.4">GPIO40</text>
<text x="49.3" y="43.7">GPIO15</text>
<text x="49.3" y="46.3">GPIO16</text>
<text x="109" y="43.7">GPIO40</text>
<text x="109" y="46.3">GPIO39</text>
<text x="133.1" y="45">DS1021-2x5SF11-B</text>
<text x="172.5" y="45">DS1021-2x5SF11-B</text>
<text x="9.4" y="53.1" transform="rotate(-90 9.4 53.1)">10uF/50V(10%)</text>
<text x="34.8" y="53.1" transform="rotate(-90 34.8 53.1)">22uF/25V(20%)</text>
<text x="49.3" y="48.8">GPIO17</text>
<text x="49.3" y="51.4">GPIO18</text>
<text x="49.3" y="53.9">GPIO8</text>
<text x="109" y="48.8">GPIO38</text>
<text x="223.3" y="52.6">KH-SK22D07-G5</text>
<text x="18.3" y="54.4" transform="rotate(-90 18.3 54.4)">100nF/50V(10%)</text>
<text x="42.5" y="54.4" transform="rotate(-90 42.5 54.4)">100nF/50V(10%)</text>
<text x="49.3" y="56.4">GPIO19</text>
<text x="49.3" y="59">GPIO20</text>
<text x="109" y="59">GPIO0</text>
<text x="236" y="55.2">LDO_VIN</text>
<text x="129.3" y="65.3">GPIO9</text>
<text x="152.1" y="65.3">GPIO3</text>
<text x="152.1" y="62.8">GPIO46</text>
<text x="167.4" y="62.8">GPIO48</text>
<text x="167.4" y="65.3">GPIO45</text>
<text x="190.2" y="65.3">GPIO47</text>
<text x="246.1" y="60.2">SGM2212-3.3XKC3G/TR</text>
<text x="129.3" y="67.9">GPIO10</text>
<text x="129.3" y="70.4">GPIO11</text>
<text x="152.1" y="70.4">GPIO18</text>
<text x="152.1" y="67.9">GPIO8</text>
<text x="167.4" y="67.9">GPIO38</text>
<text x="167.4" y="70.4">GPIO39</text>
<text x="190.2" y="70.4">GPIO14</text>
<text x="190.2" y="67.9">GPIO21</text>
<text x="34" y="74.2">CHIP_PU</text>
<text x="129.3" y="72.9">GPIO12</text>
<text x="190.2" y="72.9">GPIO13</text>
<text x="69.1" y="81" transform="rotate(-90 69.1 81)">GPIO3</text>
<text x="71.7" y="81" transform="rotate(-90 71.7 81)">GPIO46</text>
<text x="74.2" y="81" transform="rotate(-90 74.2 81)">GPIO9</text>
<text x="76.8" y="81" transform="rotate(-90 76.8 81)">GPIO10</text>
<text x="79.3" y="81" transform="rotate(-90 79.3 81)">GPIO11</text>
<text x="81.8" y="81" transform="rotate(-90 81.8 81)">GPIO12</text>
<text x="84.4" y="81" transform="rotate(-90 84.4 81)">GPIO13</text>
<text x="86.9" y="81" transform="rotate(-90 86.9 81)">GPIO14</text>
<text x="89.5" y="81" transform="rotate(-90 89.5 81)">GPIO21</text>
<text x="92" y="81" transform="rotate(-90 92 81)">GPIO47</text>
<text x="94.5" y="81" transform="rotate(-90 94.5 81)">GPIO48</text>
<text x="97.1" y="81" transform="rotate(-90 97.1 81)">GPIO45</text>
<text x="133.1" y="78">DS1021-2x5SF11-B</text>
<text x="172.5" y="78">DS1021-2x5SF11-B</text>
<text x="213.9" y="81" transform="rotate(-90 213.9 81)">10uF/50V(10%)</text>
<text x="222.8" y="82.3" transform="rotate(-90 222.8 82.3)">100nF/50V(10%)</text>
<text x="277.4" y="82.3" transform="rotate(-90 277.4 82.3)">100nF/50V(10%)</text>
<text x="283.8" y="81" transform="rotate(-90 283.8 81)">10uF/50V(10%)</text>
<text x="21.3" y="85.6">10k</text>
<text x="39.1" y="85.6">1uF/16V(10%)</text>
<text x="65.8" y="85.6">ESP32-S3-WROOM-1U-N16R8</text>
<text x="166.1" y="119.9">GPIO13</text>
<text x="166.1" y="117.4">GPIO14</text>
<text x="194.1" y="114.9">10k</text>
<text x="194.1" y="117.4">10k</text>
<text x="194.1" y="119.9">10k</text>
<text x="223.3" y="117.4">CHIP_PU</text>
<text x="51.8" y="122.5">2.2k</text>
<text x="166.1" y="125">GPIO12</text>
<text x="260.1" y="123.7">TS4538B3J</text>
<text x="32.8" y="130.1">PZ254R-11-02P</text>
<text x="65.8" y="126.3">XL-1608UGC-04</text>
<text x="166.1" y="130.1">GPIO11</text>
<text x="194.1" y="130.1">10k</text>
<text x="242.3" y="131.4">10k</text>
<text x="194.1" y="132.6">10k</text>
<text x="223.3" y="137.7">GPIO0</text>
<text x="79.8" y="140.3">BLUE</text>
<text x="95" y="141.5">GPIO1</text>
<text x="130.6" y="140.3">TF-CARD-Gold H1.8</text>
<text x="51.8" y="145.3">2.2k</text>
<text x="65.8" y="149.1">XL-1608UBC-04</text>
<text x="260.1" y="144.1">TS4538B3J</text>
<text x="40.4" y="154.2">GPIO3</text>
<text x="170.7" y="156" transform="rotate(-90 170.7 156)">10uF/50V(10%)</text>
<text x="186" y="157.2" transform="rotate(-90 186 157.2)">100nF/50V(10%)</text>
<text x="59.4" y="169.5">330</text>
<text x="83.6" y="187.2">100k</text>
<text x="27.2" y="192.4" transform="rotate(-90 27.2 192.4)">1uF/16V(10%)</text>
<text x="47.5" y="192.8" transform="rotate(-90 47.5 192.8)">100nF/50V(10%)</text>
<text x="59.4" y="199.9">SK6812MINI-C</text>
</g>
<text font-size="2.3" fill="#0c0" x="78.5" y="117.4">GREEN</text>
</svg>
